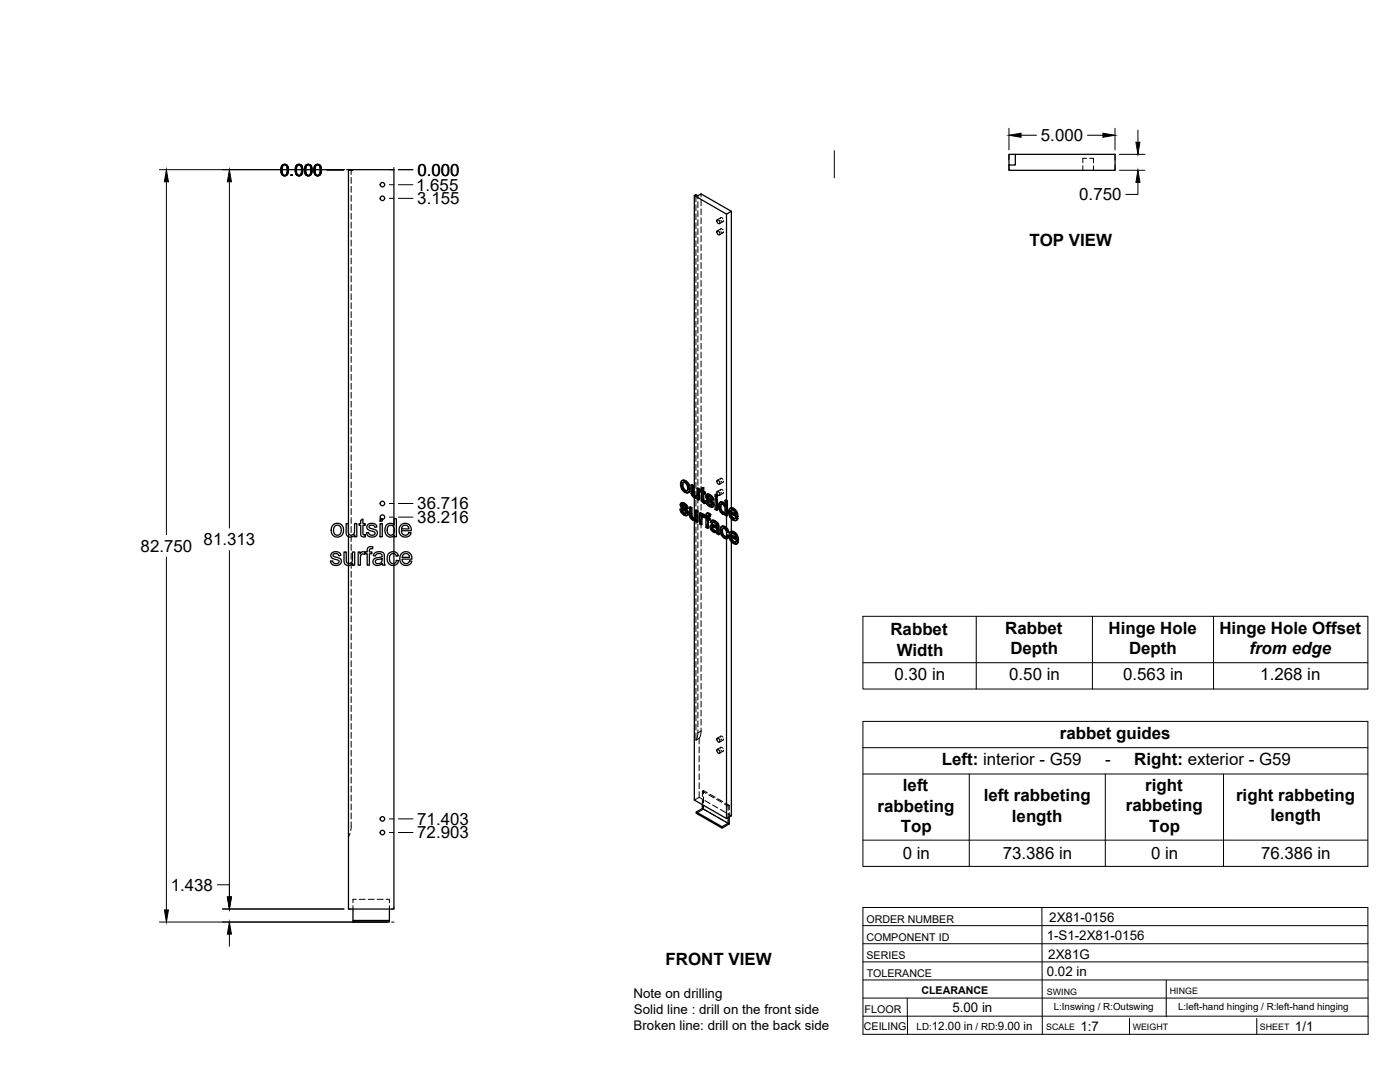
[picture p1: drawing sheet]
<svg xmlns="http://www.w3.org/2000/svg" width="559mm" height="432mm" viewBox="0 0 559 432" stroke-linecap="round" stroke-linejoin="round" font-family="sans-serif">
<!-- layer: Visible -->
<g fill="none" stroke="#000" stroke-width=".51">
<path d="M277.1 78v119.5M405.3 61.6h-2.6v4.2h2.6v-4.2h39.8v6.4h-42.4v-2.2M286.3 92.1a.93 .93 0 0 1 .9 .6 .93 .93 0 0 1-.2 1l-.9-.8zM286.3 87.7a.93 .93 0 0 1 .9 .5 .93 .93 0 0 1-.2 1.1l-.9-.9zM290 85.4v114.3M291.9 84.3l-1.9 1.1-12.9-7.4 .7-.3 .8 .4 1.2-.7 12.1 6.9v118.3M272.2 191.8l.6-.2 .9 .2zM272.2 191.8l-.5 .6-.1 .9 .5 1.9 1.5 1.4 .8 .1 .5-.3M272.3 193.6l.3 1.4M272.6 195l.3-.1 .8 .8-.3 .2zM272.8 192.5l-.2 .9M272.9 194.9l-.3-1.5-.3 .1 .2-.8 .5-.2 .9 .6 .5 1.4-.2 1.4h-.8"/>
<path d="M273.4 192l1 1a1.88 1.88 0 0 1 1 2M273.7 195.7l.5 .2M273.7 191.8l1.2 1.3M274.6 193.3l.5 1.9 .3-.2-.2 1.2M275.1 195.2l-.2 1.2 .3-.2-.6 .5M275.8 193.5l.7 .4 .3-.2v3.2M276.5 193.9v3.1l.3-.1 .3 .6M276.5 197.1l.3 .6 .3-.2 .5 .4M276.8 197.7l.4 .4h.9l-.3 .1M276.8 193.7l-.7-.4-.3 .2v3.2l.4 1.2 .9 .7M277.1 198.6l.6 .3 .6-.3v.6l.5 .4M277.1 198.7v8.2"/>
<path d="M277.2 198.1l.6 .1M278.2 194.9l.6 .4 .4-.2v4.3l-.4 .2v-4.3M278.3 198.6l-.3 .2M279.2 195.1l-.7-.4-.3 .2v2.6l-.4 .7M280 195.5l-.5 .1v.6l.5 .3v3.3l.9 1h.7l-.1-.7h-.6M280 194.8l.9-.2v1.5M280.6 194.8v1.5l.3-.2 .6 .3M280.6 196.3l.6 .3 .3-.2v.6l-.3 .2v-.6M280.6 199.7l.7 .2M280.7 200l.8 .1M280.9 194.6l-.9 .2v1.1l-.5-.3M280.9 197v2.6"/>
<path d="M281.2 197.2l-.6-.4v2.8l.5 .2M281.6 199.8l.6 .3M282.1 197.3l.7-.1 .6 .2M282.3 198.3l.1 .3 .3-.2 .2 .3M282.4 198.6l.2 .3 .3-.2 1.5 1.4M282.4 197.1l-.4 .3M282.5 197.4h.9l.7 .6M282.5 199.9l-.9-.1 .7 1.6 1.3 .9 .9-.1M282.6 198v.1M282.6 198.9l1.4 1.4 .4-.2 .4 .6M282.7 198.4l-.4-.3 1 .3 .6 1 .6 .2M282.8 197.2l-.9 .3-.2 .9 .3 .7 2 1.9-.2 .7"/>
<path d="M283.1 197.6l.7 .6 .3-.2 .5 .6M283.8 198.2l.5 .6 .3-.2 .2 .9-.3 .1-.2-.8M285.4 199l.3-.1 .7 .3-.4 .2zM285.4 197.4l.3-.2 .7 .4-.4 .2zM285.4 199v4.3l.6 .4M285.4 197.4v.8l.6 .4M286.3 191.7a.93 .93 0 0 1 .9 .6 .93 .93 0 0 1-.2 1l-.9-.9zM286.3 196.1a.93 .93 0 0 1 .9 .6 .93 .93 0 0 1-.2 1l-.9-.8zM286.4 199.2v4.3l-.4 .2v-4.3M286.4 197.6v.8l-.4 .2v-.8M289.4 199.7l.6 .3 .3-.1v5.9l-.3 .2v-6M290.3 199.9l-.6-.4-.3 .2v2.1l-.4-.7"/>
<path d="M133 209.4l1-.5h.9l1.5 .7 .6 1v2.1l-1.1 1.3-1.7 .3-1.4-.8-.6-1.6a2.79 2.79 0 0 1 .8-2.5zM133.5 210.1l1.2-.5 .6 .1 .6 .6 .3 1.8-.9 1.3-1 .2-.9-.7-.3-1.5zM138.2 209h.8l.1 3.7a1.31 1.31 0 0 0 1.7 .7 1.31 1.31 0 0 0 .7-1.6v-2.8h.9v5.2h-.8v-.8a1.86 1.86 0 0 1-2.2 .9 1.86 1.86 0 0 1-1.2-2.1zM139.1 214.2v10.7M144 207.7l.9-.6v1.9h.9v.7h-.9v3.3l.2 .4h.7l.1 .8h-1.3l-.6-.6v-3.9h-.7v-.7h.7zM146.7 209.5l1.7-.6a1.73 1.73 0 0 1 2 1.4l-.8 .1a1.17 1.17 0 0 0-1.1-.9 1.17 1.17 0 0 0-1.2 .9l.4 .4 2.1 .6a1.59 1.59 0 0 1 .7 2 1.59 1.59 0 0 1-2 .9l-1.5-.3-.7-1.4 .9-.1 .2 .6 .6 .5 1.4-.2a.82 .82 0 0 0 .2-1.1 .82 .82 0 0 0-1.1-.3l-1-.3a1.38 1.38 0 0 1-.8-2.2zM151.7 209h.9v5.2h-.9zM151.7 207h.9v1h-.9zM151.9 206.9a.9 .9 0 0 1 .4-1.3 .9 .9 0 0 1 1.2 .6 .9 .9 0 0 1-.9 1.1M154.3 209.5l1.1-.6a1.86 1.86 0 0 1 1.9 .7v-2.6h.9v7.2h-.8v-.6a2.16 2.16 0 0 1-2.7 .4 2.16 2.16 0 0 1-1.1-2.4zM154.9 210.1l1.3-.5 1 1v2l-.7 .9h-1l-.8-.9-.1-1.5zM157.2 209.5v-141.8h-18.1v145"/>
<path d="M157.2 210.6v2M157.2 213.7v6.5M160 209.6l1-.7h1.5l1 .7 .5 1 .1 1.2h-3.9l.2 1 .9 .7a1.43 1.43 0 0 0 1.9-1l.9 .1-.4 .9-1 .7h-1.7l-1-.6-.7-1.7 .1-1.2zM160.7 210l.6-.4 1.1 .1 .6 .6 .2 .8h-2.9zM271.4 203.2l.6 .3M271.9 200.7l.7-.1 .6 .2M272 203.5l.4-.2 .2 .9-.3 .1zM272.1 201.7l.7 .4M272.2 202l.2 .3 .4-.2 1.5 1.4M272.2 200.6l-.4 .2M272.3 204.3l.7 .6h.8M272.3 200.8h.9l.8 .6"/>
<path d="M272.4 203.3l-1-.1 .8 1.8 1.2 .7 .9-.1M272.4 202.3l1.5 1.4 .4-.2 .4 .7M272.5 201.4l-.1 .1M272.5 201.8l-.3-.3 1 .3 .5 1 .7 .3M272.6 204.2l.7 .6M272.6 200.6l-.9 .3-.2 .8 .4 .9 1.9 1.8-.2 .7M272.9 201l.7 .6 .4-.2 .5 .7M273 204.9l.6 .2M273.6 201.6l.5 .6 .4-.1 .2 .8-.3 .2-.3-.9M273.7 205.1h-.1M273.9 203.7l.4 .6 .4-.1 .1 .7M274.3 204.3l.2 .7 .3-.1-.2 .5"/>
<path d="M274.5 205l-.2 .6 .3-.2-.4 .4M275.2 202.4l.7 .4 .3-.2v3.2M275.9 202.8v3.1l.3-.1 .3 .6M275.9 206l.3 .6 .3-.2 .4 .4M276.2 206.6l.4 .4h.9M276.2 202.6l-.7-.4-.3 .2v3l.3 1.2 .8 .8a.97 .97 0 0 0 1.4 .1M276.6 207l.6 .2M277.1 207.8v111.5l12.9 7.4v-111.7M277.5 207l-.3 .2M277.6 203.8l.7 .4 .3-.2v4.3l-.3 .2v-4.3M277.7 207.5v.7l.6 .3M277.7 207.5l-.2 .2"/>
<path d="M278.6 204l-.7-.4-.3 .2v2.7l-.4 .7M279.2 204.7l.6 .4 .3-.2v.5l.4-.2M279.8 205.1v.6l.7-.5 .4 .1M280 206.4l.2 2.8-.3 .2v-2.2M280.1 204.9l-.6-.3-.3 .1v4.3l.7 .4M280.2 205.3h.7l.6 .4M280.3 206.1v.1M280.6 205.4l.6 .5M281 206.6l-.8-.5-.2 .3 .3-.2-.1 .8M281.2 206.5l.6 .3v3.7l.6 .4M281.2 206.5v-.4l-.2 .5M281.2 200.3l.1 .7"/>
<path d="M281.2 206.5l-.2 .1M282.2 204.9h.9l.6 .4M282.2 200.1l.3-.2 .3 .8-.3 .2zM282.4 206.6l.7 .4 .3-.2v.6l-.3 .1v-.5M282.5 204.7l-.5 .2M282.5 200.9l.7 .6h.8M282.7 207.3v3.4l-.3 .2v-3.8l.7 .4M282.7 205.7v.7M282.8 205.1l.6 .4 .3-.2-.4 .8 .1-.6M282.8 200.7l.7 .7M283.1 204.9l-.6-.2-.5 .2-.2 1.3-.6-.3 .6-.1M283.2 201.5l.6 .2"/>
<path d="M283.3 206.1a.45 .45 0 0 0-.5-.5 .45 .45 0 0 0-.4 .6v.4l.3-.2 .7 .4M283.9 209.6l.7-.2 1.4 .5M283.9 201.7h-.1M284.1 210.7l.2 .6 .3-.2 .6 .5M284.1 200.3l.4 .6 .3-.2 .2 .8M284.2 210.4l-.1 .3 .3-.2 .2 .6M284.2 209.4l-.5 .2M284.3 211.3l.5 .5h1h-1M284.3 210.3l-.1 .1M284.4 207.7l.8 .4 .3-.2 .8 .6M284.4 210.3l.6 .2a.79 .79 0 0 1 .9 .2 .79 .79 0 0 1 0 1l-.4 .3M284.4 210.3l-.2 .1"/>
<path d="M284.4 210.3v.2M284.5 200.9l.2 .7 .3-.1-.2 .5M284.5 208.4l-.4 .5 .2-.4 .5-.1 1.1 1a.43 .43 0 0 1 .1 .6 .43 .43 0 0 1-.7 0l-1-.4M284.6 209.4l-1 .3-.2 1 .7 1.1 1.1 .7a.62 .62 0 0 1 1 .5l.6 .4M284.7 201.6l-.2 .6 .3-.2-.5 .4M284.7 207.6l-.8 .2M285.2 208.1l.8 .5 .3-.1 .4 .5M285.5 207.9l-.8-.3-.9 .3-.3 .5 .6 .5M286 208.6l.4 .6 .3-.2 .2 .7M286.4 209.2l.2 .6 .3-.1 .1 2.9M286.6 209.8l.1 2.9 .3-.1 .1 .6-.3 .2-.1-.6M287.4 202.4l.3 1.4"/>
<path d="M287.5 200.4h1.2l.6 .6M287.7 201.3h.7l.7 .8 .3 1.1-.2 1.4M287.7 201.3l-.3 1.1 .4-.2 .3 1.4M287.7 203.8l.4-.2 .7 .8-.4 .2zM287.8 201.2l-.1 .1M287.8 200.3l-.5 .2M288 201.1l-.2 1.1M288.1 212v.1a1.2 1.2 0 0 0 .8 1.4l.5 .5M288.2 210.1l.9 .2 .3-.2 1 1M288.4 213.4l.7 .8h.8M288.4 200.6l.6 .5h.4M288.4 204.6h.8"/>
<path d="M288.5 209.9l-.6 .3M288.6 210.8l-.2 1M288.7 200.4l-.7-.2-.8 .4-.4 1.7 .9 2.2 1.1 .8 .6-.2v.5l.6 .4v4.5M288.8 204.4l.4 .1M289.1 210.3l.8 .7a1.39 1.39 0 0 1 1 1.4l-.3 .1-.5-1.3M289.4 210.1l-.9-.2-.7 .3-.3 .7v1.4l.9 2 1.1 .7h.6M289.4 205.1l-.2 .2M290 212.2v1.8M290 213.7l.7 .4M290.6 212.5l-.6-.2-.7-1.3-.9-.2-.3 1.2 .3-.2 .3 1.4M290.7 214.1l.3-.1-.2 .5-.7 .5zM291 214l-.6-.5-.7 .8-.6-.1"/>
<path d="M291.3 202.9h.9a1.9 1.9 0 0 1 1.9 1.2M291.5 212.3h1a1.84 1.84 0 0 1 1.8 1.2M291.5 204.3l2.1 1.2-.4-1.1-.9-.9-.6 .2-.2 .6 .3-.2 1.7 1M291.7 213.6l2.1 1.2-.6-1.4-.8-.5h-.4l-.3 .7 .3-.2 1.7 1M291.8 206.1l.8 .8h.8M291.8 205l.3 .9M291.9 203.6v.5M291.9 205.1v.3M291.9 207.1v4.9M291.9 216.2v109.4l-1.9 1.1M292 203.5l-.2 .6M292 214.4l.3 .9"/>
<path d="M292 215.5l.8 .8h.8M292.2 212.9l-.2 .5M292.5 203l1 1a1.94 1.94 0 0 1 1.1 2.1M292.6 206.9l.6 .2M292.7 212.4l1.1 1a1.97 1.97 0 0 1 .9 2M292.8 216.3l.5 .2M292.9 202.8l-.9-.2-1 .7-.2 1 .2 1.4 .7 1.1 1.3 1h.7l.8-.9M293.1 212.2l-.9-.2-.9 .5-.3 1.5 .3 1.2 .7 1.1 1.2 .8 .6 .1 .9-.9M293.3 207l-.1 .1M293.5 216.4l-.2 .1M293.6 206.6l.6 .5M293.8 204.3l.4 1.9 .4-.1-.4 .1"/>
<path d="M293.8 216l.6 .5M293.9 213.7l.5 1.9 .3-.2-.3 .2M294.2 206.4l-2.8-1.6 .4 1.3 .3-.2 .8 .9M294.4 215.8l-2.8-1.6 .4 1.3 .3-.2 .8 .8M294.5 206.9l-.7 .8M294.5 206.9l-.6-.5-.7 .7M294.7 216.3l-.7 .8M294.7 216.3l-.6-.5-.8 .7M132.4 220.7l1.4-.5a1.81 1.81 0 0 1 2.3 1.4l-.9 .2a1.21 1.21 0 0 0-1.1-.9 1.21 1.21 0 0 0-1.2 .8l.3 .4 2.3 .7a1.6 1.6 0 0 1 .6 2 1.6 1.6 0 0 1-2 .9l-1.6-.5-.6-1.2 .9-.2 .3 .8 .6 .3 1.3-.2a.81 .81 0 0 0 .2-1.1 .81 .81 0 0 0-1-.3l-1.1-.3a1.37 1.37 0 0 1-.7-2.3zM137.3 220.3h.9v3.8a1.31 1.31 0 0 0 1.7 .7 1.31 1.31 0 0 0 .8-1.7v-2.8h.9v5.3h-.8v-.8a1.86 1.86 0 0 1-2.3 .8 1.86 1.86 0 0 1-1.2-2.1zM143 220.3h.7v.8a1.27 1.27 0 0 1 2.1-.7l.8-.1v-1.2a1.55 1.55 0 0 1 2.2-.9l-.1 .8a.81 .81 0 0 0-.9 0 .81 .81 0 0 0-.4 .8v.5h1.1v.7h-1.1v4.6h-.8v-4.6h-.8v-.4l-.3 .7-.9-.2-.6 .5-.2 4h-.8zM149.5 220.8l1.6-.6 1.2 .1 .8 .4 .6 4.9h-.9l-.2-.7-1.2 .7h-1.2l-.9-.4-.4-.7a1.74 1.74 0 0 1 2-2l.6-.1a.8 .8 0 0 0 1-.8 .8 .8 0 0 0-1.1-.7l-1 .2-.5 .8-.9-.1z"/>
<path d="M150.1 223.5l2.4-.6a1.59 1.59 0 0 1-.6 1.8 1.59 1.59 0 0 1-1.9-.1l-.2-.5zM155.2 220.9l1-.6h1.5l.8 .4 .5 1-.8 .3a1.47 1.47 0 0 0-2-.9 1.47 1.47 0 0 0-.8 2l.5 1.4 .7 .4 1.1-.2 .5-1.1 .9 .1-.3 1-1 .8-1.3 .1-.8-.3-.8-.8-.4-1.1 .1-1.2zM157.2 225.6v137.2h-18.1v-137.1M157.2 220.9v4M160.3 220.9l1-.6h1.5l.9 .6 .6 1.1 .1 1.1h-3.9l.2 1 .8 .8a1.46 1.46 0 0 0 2-1l.8 .3-.4 .8-1 .6h-1.6l-1-.6-.5-.8-.2-1.2 .1-1.2zM161 221.3l.6-.3h1l.6 .5 .3 .9h-3zM286.3 294.6a.93 .93 0 0 1 .9 .6 .93 .93 0 0 1-.2 1l-.9-.9zM286.3 299.1a.93 .93 0 0 1 .9 .5 .93 .93 0 0 1-.2 1.1l-.9-.9zM280.4 321.1v1.5l-2.5 1.4v.6l10.3 5.9v-.6l-10.3-5.9M280.4 322.6l10.2 5.9-2.4 1.4M290.6 326.3v2.2M291.1 326v2.8l-2.9 1.7"/>
<path d="M140.9 362.8v5.2h14.5v-.7h-14.5M155.4 362.8v4.5"/>
<circle cx="152.6" cy="79.2" r=".9"/>
<circle cx="152.6" cy="73.7" r=".9"/>
<circle cx="152.6" cy="200.9" r=".9"/>
<circle cx="152.6" cy="326.8" r=".9"/>
<circle cx="152.6" cy="332.2" r=".9"/>
</g>
<!-- layer: Hidden -->
<g fill="none" stroke="#000" stroke-width=".4">
<path d="M140.2 67.7v1.9M140.2 70.8v2.4M140.2 74.4v2.4M140.2 77.9v2.4M277.8 77.7v2.9M278.6 78.1v1.2M279.8 77.4v1.2M279.8 79.8v2.4M432.2 66.2v1.8M433.7 63.2h-1.5v1.8M434.9 63.2h1.6v1.8M436.5 66.2v1.8"/>
<path d="M140.2 81.5v2.4M140.2 85.1v2.4M140.2 88.7v2.3M140.2 92.2v2.4M140.2 95.8v2.4M140.2 99.4v2.3M277.8 81.8v2.3M277.8 85.3v2.4M277.8 88.9v2.4M277.8 92.5v2.3M277.8 96.1v2.3M277.8 99.6v2.4"/>
<path d="M278.6 80.5v2.4M278.6 84.1v2.4M278.6 87.7v2.3M278.6 91.2v2.4M278.6 94.8v2.4M278.6 98.4v2.4M279.8 83.4v2.3M279.8 86.9v2.4M279.8 90.5v2.4M279.8 94.1v2.4M279.8 97.6v2.4M287.5 91.7l.4-.4 .7 .5"/>
<path d="M287.5 87.3l.4-.5 .7 .5M287.7 91.3l-1.4 .8M287.7 86.9l-1.4 .8M287.8 92.4l.6 .5 .4-.4M287.8 88l.6 .5 .4-.5M288.6 92.9l-1.4 .8M288.6 88.4l-1.4 .9M140.2 103v2.3M140.2 106.5v2.4M140.2 110.1v2.4M140.2 113.7v2.3M140.2 117.2v2.4"/>
<path d="M277.8 103.2v2.4M277.8 106.8v2.3M277.8 110.3v2.4M277.8 113.9v2.4M277.8 117.5v2.4M278.6 101.9v2.4M278.6 105.5v2.4M278.6 109.1v2.4M278.6 112.7v2.3M278.6 116.2v2.4M278.6 119.8v2.4M279.8 101.2v2.4"/>
<path d="M279.8 104.8v2.4M279.8 108.4v2.3M279.8 111.9v2.4M279.8 115.5v2.4M279.8 119.1v2.4M140.2 120.8v2.4M140.2 124.4v2.4M140.2 128v2.3M140.2 131.5v2.4M140.2 135.1v2.4M140.2 138.7v2.4M277.8 121.1v2.3"/>
<path d="M277.8 124.6v2.4M277.8 128.2v2.4M277.8 131.8v2.4M277.8 135.3v2.4M277.8 138.9v2.4M278.6 123.4v2.4M278.6 127v2.3M278.6 130.5v2.4M278.6 134.1v2.4M278.6 137.7v2.4M279.8 122.6v2.4M279.8 126.2v2.4"/>
<path d="M279.8 129.8v2.4M279.8 133.4v2.3M279.8 136.9v2.4M140.2 142.2v2.4M140.2 145.8v2.4M140.2 149.4v2.4M140.2 153v2.3M140.2 156.5v2.4M277.8 142.5v2.4M277.8 146.1v2.3M277.8 149.6v2.4M277.8 153.2v2.4"/>
<path d="M277.8 156.8v2.4M278.6 141.2v2.4M278.6 144.8v2.4M278.6 148.4v2.4M278.6 152v2.3M278.6 155.5v2.4M278.6 159.1v2.4M279.8 140.5v2.4M279.8 144.1v2.4M279.8 147.6v2.4M279.8 151.2v2.4M279.8 154.8v2.4"/>
<path d="M279.8 158.4v2.3M140.2 160.1v2.4M140.2 163.7v2.4M140.2 167.2v2.4M140.2 170.8v2.4M140.2 174.4v2.4M140.2 178v2.3M277.8 160.3v2.4M277.8 163.9v2.4M277.8 167.5v2.4M277.8 171.1v2.3M277.8 174.6v2.4"/>
<path d="M277.8 178.2v2.4M278.6 162.7v2.4M278.6 166.2v2.4M278.6 169.8v2.4M278.6 173.4v2.4M278.6 177v2.3M279.8 161.9v2.4M279.8 165.5v2.4M279.8 169.1v2.4M279.8 172.7v2.3M279.8 176.2v2.4M279.8 179.8v2.4"/>
<path d="M140.2 181.5v2.4M140.2 185.1v2.4M140.2 188.7v2.4M140.2 192.3v2.3M140.2 195.8v2.4M140.2 199.4v2.4M271.9 193.1l.5 1.9-.3 .2M272.4 195l1.3 1.3-.3 .2M272.5 191.6l-.9 1.7M272.8 192.5l-.2 .1M272.9 192.4h.8l-.3 .2M273.7 192.4l.8 .9-.3 .2"/>
<path d="M273.7 196.3l.9 .3-.3 .1M274.5 195.7l-.3 .2M274.5 193.3l.3 1.4-.4 .2M274.8 194.7l-.1 .7-.5 .5M274.9 196.5l-.3 .1M276.1 193.3l.1 3.4-.3 .2M276.2 196.7l.2 .7-.3 .1M276.4 197.4l.4 .6-.3 .1M277.1 197.5v1.1l.3-.1-.6-.5M277.4 198.5l.7 .2 .5-.3-.3 .2M277.8 181.8v2.4M277.8 185.4v2.3"/>
<path d="M277.8 188.9v2.4M277.8 192.5v2.4M277.8 196.1v2.3M277.8 199.6v2.4M278.1 198.1h.1M278.3 199.2l.3-.1v-.7v2.4M278.3 198l-.4 .2M278.4 198.6h-.1M278.4 197.8l-.3 .3M278.5 194.7v2.8l-.4 .5M278.6 180.5v2.4M278.6 184.1v2.4"/>
<path d="M278.6 187.7v2.4M278.6 191.2v2.4M278.6 194.8v2.4M278.6 199.1l.6 .3M279.8 196l.5 .3-.3 .2M279.8 195.4v.6l-.3 .2M279.8 183.4v2.4M279.8 186.9v2.4M279.8 190.5v2.4M279.8 194.1v2.4M279.8 197.7v2.3M280 195.5l.3 .2"/>
<path d="M280.3 196.3l.1 3.3-.4 .2M280.3 194.6v1.1l-.3 .2M280.4 199.6l.2 .5-.3 .2M280.6 196.8l.3-.2v.4M280.9 196.6l.6 .4M281.9 199.7l.5 1.3-.3 .1M282 197.8l.2 .7-.4 .2M282.1 197.4l-.4 .6M282.2 198.5l.4 .6-.4 .2M282.3 197.2l-.5 .4M282.5 198l.3-.2-.2 .2M282.6 199.1l1.6 1.6-.4 .2"/>
<path d="M282.7 197.9l-.3 .2M282.8 197.8l.6 .2-.3 .2M283.4 198l.6 .5-.3 .2M284 198.5l.2 .7-.3 .2M284.2 199.2l.6 .3M285.7 197.2v.9l-.3 .1M285.7 198.9v1.5M285.7 198.1l.7 .3M287.5 191.3l.4-.5 .7 .5M287.5 195.7l.4-.4 .7 .5M287.7 190.9l-1.4 .8M287.7 195.3l-1.4 .9"/>
<path d="M287.8 192l.6 .5 .4-.5M287.8 196.4l.6 .5 .4-.4M288.6 192.4l-1.4 .9M288.6 196.9l-1.4 .8M289.7 199.5v2.1l-.3 .2M290 199.7v2.5M139.1 212.7v1.5M140.2 203v2.3M140.2 206.5v2.4M140.2 210.1v2.4M140.2 213.7v2.4M140.2 217.3v2.3"/>
<path d="M151.9 207l.7 .3M157.2 209.5v1.1M157.2 212.6v1.1M271.7 203.1l.5 1.3-.3 .2M271.8 201.3l.2 .6-.3 .2M271.9 200.8l-.4 .6M272 201.9l.4 .6-.3 .2M272.1 200.6l-.5 .4M272.2 204.4l1.1 1-.3 .1M272.3 201.4l.3-.2-.1 .2M272.4 202.5l1.6 1.6-.3 .2M272.6 201.3l-.4 .2"/>
<path d="M272.6 201.2l.6 .2-.3 .2M273.2 201.4l.6 .6-.3 .1M273.3 205.4l.8 .2-.3 .2M273.8 204.9h.2M273.8 202l.3 .6-.4 .2M274 204.1l.2 .5-.3 .1M274 204.9l-.3 .2 .3-.2M274.1 202.6l.6 .3M274.2 204.6l-.2 .3M274.5 205.6h-.4M275.5 202.2l.1 3.4-.3 .2M275.6 205.6l.2 .7-.3 .2"/>
<path d="M275.8 206.3l.4 .6-.3 .2M276.2 206.9l.6 .5-.3 .2M276.8 207.4l.7 .2 .5-.3-.2 .2M277.1 206.9v.9M277.5 207h.1M277.5 207l.3-.3v2.5M277.7 206.9l-.4 .2M277.8 203.2v2.4M277.8 210.4v2.3M277.8 213.9v2.4M277.8 217.5v2.4M277.9 203.6v2.8l-.4 .5"/>
<path d="M278 207.3v.7l-.3 .2M278 208l.6 .3M278.6 202v2.3M278.6 205.5v2.4M278.6 209.1v2.4M278.6 212.7v2.4M278.6 216.3v2.3M278.6 219.8v2.4M279.5 207.3v1.6l-.3 .1M279.5 208.9l.7 .3M279.5 204.6v1.5M279.8 201.2v2.4"/>
<path d="M279.8 204.8v2.4M279.8 208.4v2.4M279.8 211.9v2.4M279.8 215.5v2.4M279.8 219.1v2.4M280.1 206.1l.8-.1-.3 .2M280.1 205.4v.1M280.3 206.1l.2-.2-.3 .2M280.4 205.2l-.6 .5M280.6 200.1l.6 .5-.4 .1M280.9 206l.4 .4M281.2 200.6l.4 .2"/>
<path d="M281.2 206.1l.3-.2-.2 .5M281.5 205.7v.1M281.5 206.3l.6 .3-.3 .2M281.5 205.9l-.2 .5M281.5 205.7l-.3 .3M281.8 205.8l.3 .2M282.1 209v1.3l-.3 .2M282.1 210.3l.6 .4M282.1 206.6v1.3M282.2 205l-.1 1-.3 .2M282.3 204.7l-.5 .4M282.4 201l1.1 1-.3 .1"/>
<path d="M282.4 207.1l.3-.2v.4M282.5 205.7l.4-.2-.2 .2M282.7 206.9l.7 .5M282.9 205.5l.4 .1-.4 .2M283.3 205.6l.3 .3M283.5 202l.8 .2-.3 .2M283.7 210.1l.4 1.1-.4 .2M283.8 209.6l-.4 .7M283.8 208.2l.7 .5M284 201.5h.1M284 209.4l-.5 .4M284.1 211.2l.9 .9-.3 .2"/>
<path d="M284.1 207.7l-.6 .7M284.2 200.7l.1 .5-.3 .1M284.2 201.5l-.3 .2 .2-.2M284.2 207.6l-.4 .3M284.3 201.2l-.2 .3M284.4 208.4l.4-.2-.3 .2M284.5 210.2l.2-.1zM284.5 210.2l-.2 .1M284.6 210.1l-.4 .2M284.6 202.2h-.3M284.7 210.1l1.6 .5-.3 .2M284.8 208.2l.6 .2-.3 .2"/>
<path d="M285 212.1l.7 .2-.3 .2M285.4 208.4l.7 .7-.3 .2M285.7 212.3l.7-.1-.4 .2M285.7 201.6v1.6l-.3 .1M285.7 203.2l.7 .3M286 209.9l.3 .1M286 211.7l-.3 .2M286.1 209.1l.2 .7-.3 .2M286.2 211.5l-.4 .3M286.3 210.6l-.1 .9-.3 .2M286.3 209.8l-.3 .4M286.4 212.2l.1 .7-.3 .1"/>
<path d="M286.5 212.9l.6 .3M287.1 201.8l.2 1.3-.3 .2M287.3 200.7l-.2 1.1-.3 .2M287.3 203.1l.6 1.1-.3 .2M287.6 200.3l-.6 .6M287.7 211.4l.5 2-.3 .1M287.9 204.2l.8 .8-.3 .1M287.9 210.3l-.2 1.1-.3 .2M288 201.1h.7l-.3 .2M288 201.1l-.2 .1M288 201.1h.1M288.1 201l-.3 .2"/>
<path d="M288.2 213.4l1.2 1.2-.3 .2M288.2 210l-.6 .5M288.6 210.8l-.2 .1M288.7 210.7l.8 .1-.4 .1M288.7 205l.7 .1 .4-.2-.4 .2M288.7 201.1l.8 .8-.4 .2M289.4 201.1l.3 .5M289.4 214.6l1.1 .2M289.5 210.8l.5 .5-.3 .2M289.5 201.9l.3 1.5-.4 .2M289.5 205.1h-.1M289.8 203.4l-.1 .7-.5 .4 .3-.1"/>
<path d="M289.8 204.9v.6l-.4 .1M289.8 205.5l.5 .3M290 203.4v2.6M290 210.5v1.7M290 214v1M290 211.3l.3 .8-.3 .2M290 214.1l-.1 .1M290.3 212.1l.6 .3M290.4 213.5l-.7 .8M291.1 204.1l.5 1.9-.3 .2M291.3 213.5l.5 1.9-.3 .2M291.4 204.8l.4-.1v.3"/>
<path d="M291.6 206l1.3 1.4-.3 .1M291.6 202.7l-.8 1.6M291.6 214.2l.4-.2v.4M291.8 204.7l2.7 1.5M291.8 215.4l1.3 1.3-.3 .2M291.8 212.1l-.8 1.6M291.9 202.6v1M291.9 204.1v1M291.9 205.4v1.7M291.9 212v1.5M291.9 214.7v1.5M292 214l2.7 1.6"/>
<path d="M292 203.5l-.2 .1M292.1 203.4l.8 .1-.4 .1M292.2 212.9h-.2M292.3 212.7l.8 .1-.4 .2M292.9 203.5l.7 .8-.3 .2M292.9 207.4l1.1 .2-.4 .2M293.1 212.8l.7 .9-.3 .2M293.1 216.7l1.1 .3-.4 .2M293.4 206.9h.1M293.5 206.9l-.2 .1M293.5 205.1l.4 .2M293.6 206.8l-.4 .2"/>
<path d="M293.6 204.3l.3 1-.3 .2M293.7 216.3h-.1M293.7 216.3l-.2 .1M293.7 214.4l.4 .3M293.8 216.2l-.3 .2M293.8 213.7l.3 1-.3 .1M293.9 206.4l-.4 .5M294.1 215.8l-.4 .5M294.1 207.5l-.1 .1M294.3 216.9l-.1 .1M139.1 224.9v.8M140.2 220.8v2.4"/>
<path d="M140.2 224.4v2.4M140.2 228v2.4M140.2 231.5v2.4M140.2 235.1v2.4M140.2 238.7v2.4M157.2 220.2v.7M157.2 224.9v.7M277.8 221.1v2.4M277.8 224.6v2.4M277.8 228.2v2.4M277.8 231.8v2.4M277.8 235.4v2.3"/>
<path d="M277.8 238.9v2.4M278.6 223.4v2.4M278.6 227v2.4M278.6 230.5v2.4M278.6 234.1v2.4M278.6 237.7v2.4M279.8 222.7v2.3M279.8 226.2v2.4M279.8 229.8v2.4M279.8 233.4v2.4M279.8 236.9v2.4M140.2 242.3v2.3"/>
<path d="M140.2 245.8v2.4M140.2 249.4v2.4M140.2 253v2.4M140.2 256.5v2.4M277.8 242.5v2.4M277.8 246.1v2.4M277.8 249.6v2.4M277.8 253.2v2.4M277.8 256.8v2.4M278.6 241.3v2.3M278.6 244.8v2.4M278.6 248.4v2.4"/>
<path d="M278.6 252v2.4M278.6 255.5v2.4M278.6 259.1v2.4M279.8 240.5v2.4M279.8 244.1v2.4M279.8 247.7v2.3M279.8 251.2v2.4M279.8 254.8v2.4M279.8 258.4v2.4M140.2 260.1v2.4M140.2 263.7v2.4M140.2 267.3v2.3"/>
<path d="M140.2 270.8v2.4M140.2 274.4v2.4M140.2 278v2.4M277.8 260.4v2.3M277.8 263.9v2.4M277.8 267.5v2.4M277.8 271.1v2.4M277.8 274.7v2.3M277.8 278.2v2.4M278.6 262.7v2.4M278.6 266.3v2.3M278.6 269.8v2.4"/>
<path d="M278.6 273.4v2.4M278.6 277v2.4M279.8 262v2.3M279.8 265.5v2.4M279.8 269.1v2.4M279.8 272.7v2.3M279.8 276.2v2.4M279.8 279.8v2.4M140.2 281.5v2.4M140.2 285.1v2.4M140.2 288.7v2.4M140.2 292.3v2.3"/>
<path d="M140.2 295.8v2.4M140.2 299.4v2.4M277.8 281.8v2.4M277.8 285.4v2.3M277.8 288.9v2.4M278.6 291.3l-.2 2.3-.6 1.8M278.6 280.5v2.4M278.6 284.1v2.4M278.6 287.7v2.4M279.1 294.7v2.2M279.1 298.1v2.4M279.8 290.5l-.2 2.9a2.58 2.58 0 0 1-1.8 2v-2.9"/>
<path d="M279.8 283.4v2.4M279.8 287v2.3M287.5 294.2l.4-.5 .7 .5M287.5 298.6l.4-.4 .7 .5M287.7 293.8l-1.4 .8M287.7 298.2l-1.4 .9M287.8 294.9l.6 .5 .4-.5M287.8 299.4l.7 .4 .3-.4M288.6 295.4l-1.4 .8M288.6 299.8l-1.4 .8M140.2 303v2.4M140.2 306.6v2.3"/>
<path d="M140.2 310.1v2.4M140.2 313.7v2.4M140.2 317.3v2.3M279.1 315.9v2.3l1.2 .7M279.1 301.6v2.4M279.1 305.2v2.4M279.1 308.8v2.4M279.1 312.4v2.3M279.1 318.2l-2 1.1M280.4 319v2.1M280.4 315.8l1.5 .8M280.8 316.8v-1.3l-.4 .3v2"/>
<path d="M280.8 318v2.4M280.8 315.5l1.5 .9M281.3 319.5l2.1 1.2M282.9 317.2l2.1 1.2M283.4 317l2 1.2M286 319l2.1 1.2M286.4 318.7l2.1 1.2M139.7 332.6l-.6 1.4M140.2 328l-.2 3.4M140.2 320.8v2.4M140.2 324.4v2.4M280.8 322.9l-2.9 1.7"/>
<path d="M280.8 321.6v1.3M280.8 322.9l1.5 .9M283.4 324.4l2 1.2M284.4 321.3l2.1 1.2M286.4 326.2l2.1 1.1M287.5 323l2.1 1.3M289.1 320.8l1.5 .9 .5-.3M289.6 320.5l1.5 .9M289.6 327.9l1.5 .9M290.6 321.7v1.7M290.6 324.6v1.7M290.6 324.8l1.3 .8"/>
<path d="M291.1 321.4v1.7M291.1 324.3v1.7M142.2 358.9h-1.3v1.3M143.4 358.9h2.4M147 358.9h2.4M150.5 358.9h2.4M154.1 358.9h1.3v1.3M140.9 361.4v1.4M155.4 361.4v1.4"/>
</g>
<!-- layer: Reference -->
<g fill="none" stroke="#000" stroke-width=".4">
<path d="M138.2 67.7h2.7h-1.8v.9M139.1 67.7h1.8M155.4 67.7h1.8M155.4 73.7h1.8M155.4 79.2h1.8M157.2 66.8v.9h-.9M402.7 61.6v2.1M402.7 65.8v2.2M445.1 61.6v2.1M445.1 65.8v2.2M155.4 200.9h1.8M155.4 206.4h1.8"/>
<path d="M155.4 326.8h1.8M155.4 332.3h1.8M139.1 361.9v.9h.9M156.3 368h.9M157.2 361.9v.9h-.9"/>
</g>
<!-- layer: Hidden Narrow -->
<path d="M276.1 196l-.3 .2M278.5 197l-.3 .2M280.3 198.8l-.3 .1M273.3 203.5l-.3 .1M275.5 204.9l-.3 .2M277.9 205.9l-.3 .2M282.1 205.6l-.3 .1M283.5 200l-.3 .2M285.3 210.3l-.3 .2M286.3 210.9l-.3 .1M279.8 291.7l-1.2 .8" fill="none" stroke="#000" stroke-width=".4"/>
<!-- layer: Visible Narrow -->
<path d="M276.8 196.1l-.3 .2M280.9 199.2l-.3 .1M283.5 199.2l-.3 .2M273.3 202.6l-.3 .2M276.2 205l-.3 .2M282.7 206l-.3 .2M285.2 209.6l-.3 .2M287 210.3l-.4 .2M287 211.3l-.4 .2" fill="none" stroke="#000" stroke-width=".4"/>
<!-- layer: Titleblock -->
<path d="M344.4 362.2h201.6l.1 50.6h-201.7zM344.4 376.6h201.6M344.4 369.4h201.6M415.9 362.2l.1 50.6M344.4 383.9h201.6M344.4 398.3h201.6M344.4 391.1h201.6M362.1 398.3l.1 14.4M465.5 391.3v14.4M344.4 405.5h201.7M450.8 406.4v6.4M501.6 406.4v6.4" fill="none" stroke="#000" stroke-width=".4"/>
<!-- layer: Custom Tables -->
<path d="M344.4 246h201.6v29h-201.6zM389.7 246v29M436 246v29M484.4 246v29M344.4 264.5h201.6M344.4 287.9h201.6v57.9h-201.6zM344.4 298.4h201.6M344.4 308.9h201.6M386.9 308.9v36.9M441.2 308.9v36.9M488.4 308.9v36.9M344.4 335.3h201.6" fill="none" stroke="#000" stroke-width=".4"/>
<!-- layer: FD_Dimensions -->
<g fill="none" stroke="#000" stroke-width=".4">
<path d="M402.7 51.2v8.6M407.5 54h6.2M434 54h6.2M445.1 51.2v8.6M454.2 51.9v4.9M63.6 67.7h73.7M66.4 72.5v140.8M91.6 72.5v138.2M159 67.7h5.8M159 73.7h5.8M159 79.2h5.8M446.8 61.6h10.2"/>
<path d="M446.8 67.9h10.2M454.2 72.8v4.8h-4.8M91.6 219.7v138.2M159 200.9h5.8M159 206.4h5.8M66.4 222.3v140.8M159 326.8h5.8M159 332.2h5.8M86.7 353.1h4.9M63.6 368h90.9M88.8 362.8h48.5M91.6 372.8v4.8"/>
</g>
<path d="M402.7 54l4.8-.8v1.6zM440.2 53.2l4.9 .8-4.9 .8zM453.4 56.8h1.6l-.8 4.8zM66.4 67.7l.8 4.8h-1.6zM91.6 67.7l.8 4.8h-1.6zM454.2 67.9l.8 4.9h-1.6zM90.8 357.9h1.6l-.8 4.9zM65.6 363.1h1.6l-.8 4.9zM91.6 368l.8 4.8h-1.6z" fill="#000" stroke="#000" stroke-width=".4"/>
<!-- layer: Smart Centers -->
<path d="M333 60.1v10.9" fill="none" stroke="#000" stroke-width=".4"/>
<g font-size="6.7">
<text x="415.5" y="56.3">5.000</text>
<text x="111.9" y="70.1">0.000</text>
<text x="166.6" y="70.1">0.000</text>
<text x="166.1" y="76.1">1.655</text>
<text x="166.6" y="81.5">3.155</text>
<text x="430.8" y="80">0.750</text>
<text x="410.9" y="98.2">TOP VIEW</text>
<text x="166.6" y="203.3">36.716</text>
<text x="166.6" y="208.7">38.216</text>
<text x="56.1" y="220.2">82.750</text>
<text x="81.3" y="217.6">81.313</text>
<text x="355.4" y="253.6">Rabbet</text>
<text x="401.2" y="252.9">Rabbet</text>
<text x="442.5" y="252.9">Hinge Hole</text>
<text x="486.7" y="252.9">Hinge Hole Offset</text>
<text x="357.9" y="261.6">Width</text>
<text x="403.3" y="261">Depth</text>
<text x="450.6" y="261">Depth</text>
<text x="498.7" y="261">from edge</text>
<text x="357" y="271.4">0.30 in</text>
<text x="402.8" y="271.4">0.50 in</text>
<text x="448.3" y="271.4">0.563 in</text>
<text x="503" y="271.4">1.268 in</text>
<text x="423" y="294.8">rabbet guides</text>
<text x="375.9" y="305.4">Left: interior - G59</text>
<text x="441.1" y="305.4">-</text>
<text x="452.7" y="305.4">Right: exterior - G59</text>
<text x="360.4" y="315.8">left</text>
<text x="457.1" y="315.8">right</text>
<text x="350.3" y="323.9">rabbeting</text>
<text x="392.7" y="319.8">left rabbeting</text>
<text x="449.4" y="323.8">rabbeting</text>
<text x="493.4" y="319.8">right rabbeting</text>
<text x="166.5" y="329.2">71.403</text>
<text x="403.9" y="327.9">length</text>
<text x="507" y="327.8">length</text>
<text x="166.5" y="334.6">72.903</text>
<text x="359.5" y="331.9">Top</text>
<text x="458.6" y="331.9">Top</text>
<text x="360.3" y="342.9">0 in</text>
<text x="400.2" y="342.9">73.386 in</text>
<text x="459.4" y="342.9">0 in</text>
<text x="503.4" y="342.9">76.386 in</text>
<text x="68.1" y="355.5">1.438</text>
<text x="265.7" y="385.2">FRONT VIEW</text>
</g>
<g font-size="5.3">
<text x="418.8" y="368">2X81-0156</text>
<text x="417.8" y="375.1">1-S1-2X81-0156</text>
<text x="418.4" y="382.6">2X81G</text>
<text x="417.8" y="389.5">0.02 in</text>
<text x="252.9" y="398.4">Note on drilling</text>
<text x="253" y="404.9">Solid line : drill on the front side</text>
<text x="380.1" y="404">5.00 in</text>
<text x="252.9" y="411.2">Broken line: drill on the back side</text>
<text x="431.3" y="411.5">1:7</text>
<text x="516.9" y="411.5">1/1</text>
</g>
<g font-size="4.6">
<text x="371.9" y="411.2">12.00 in</text>
<text x="398.3" y="411.2">9.00 in</text>
</g>
<g font-size="4.3">
<text x="345.8" y="368.4">ORDER NUMBER</text>
<text x="345.8" y="375.5">COMPONENT ID</text>
<text x="345.8" y="382.7">SERIES</text>
<text x="345.9" y="389.9">TOLERANCE</text>
<text x="367.7" y="396.7">CLEARANCE</text>
<text x="345.1" y="404.3">FLOOR</text>
<text x="344.8" y="411.1">CEILING</text>
</g>
<g font-size="3.9">
<text x="420.6" y="403.1">L:Inswing / R:Outswing</text>
<text x="470.2" y="403.1">L:left-hand hinging / R:left-hand hinging</text>
<text x="365.9" y="411.2">LD:</text>
<text x="389.4" y="411.2">/ RD:</text>
</g>
<g font-size="3.5">
<text x="417.9" y="397">SWING</text>
<text x="466.9" y="396.9">HINGE</text>
<text x="417.5" y="410.9">SCALE</text>
<text x="452.1" y="410.9">WEIGHT</text>
<text x="502.9" y="410.9">SHEET</text>
</g>
</svg>
